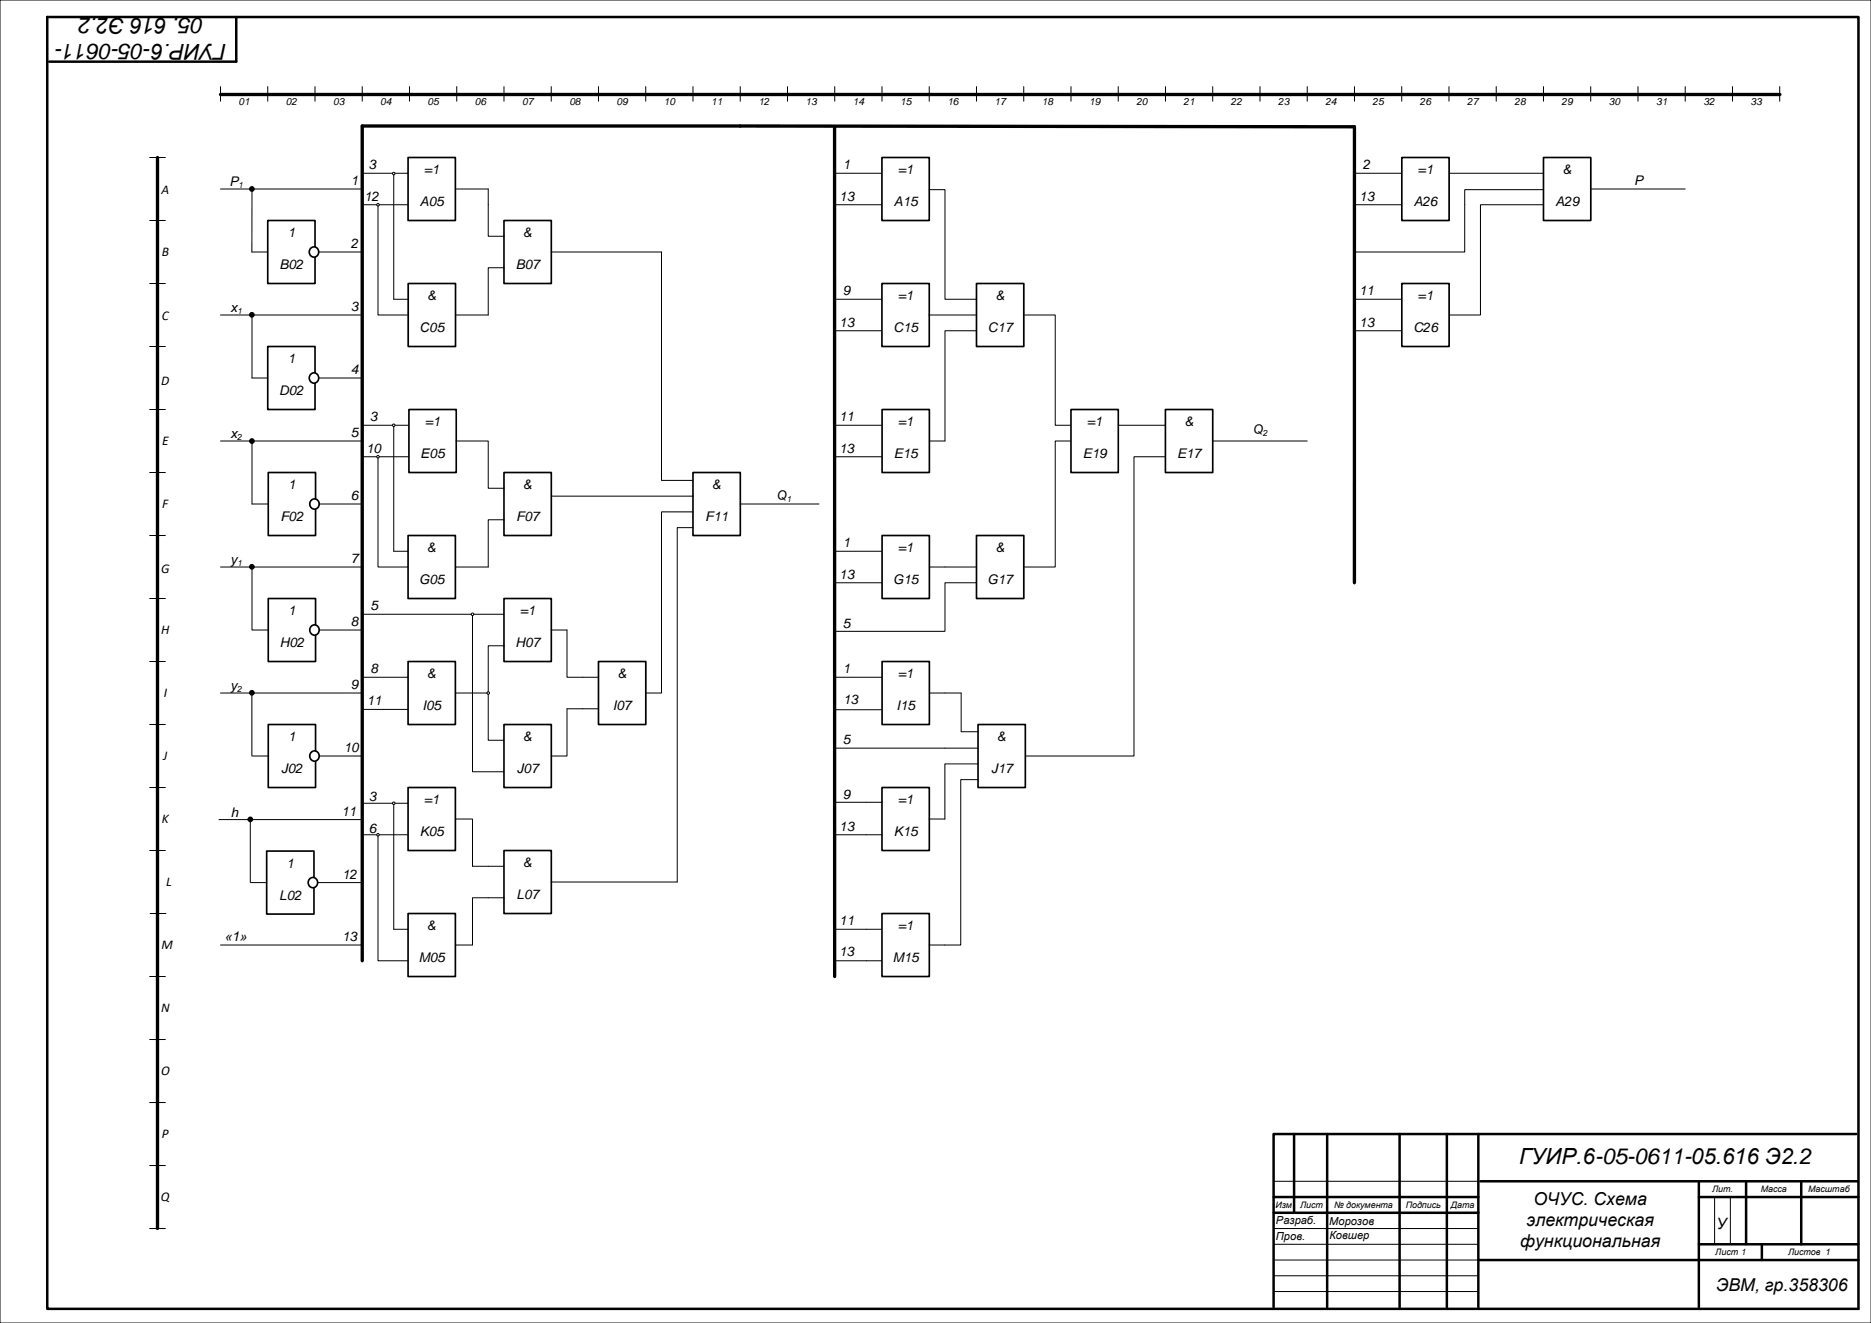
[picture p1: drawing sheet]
<svg xmlns="http://www.w3.org/2000/svg" width="594mm" height="420mm" viewBox="0 0 594 420" stroke-linecap="round" stroke-linejoin="round" font-family="sans-serif">
<g fill="none" stroke="#000" stroke-width=".32">
<path d="M0 0h594v420h-594zM70 27.5v4.6M85 27.5v4.6M100 27.5v4.6M115 27.5v4.6M130 27.5v4.6M145 27.5v4.6M160 27.5v4.6M175 27.5v4.6M190 27.5v4.6M205 27.5v4.6M220 27.5v4.6"/>
<path d="M235 27.5v4.6M250 27.5v4.6M265 27.5v4.6M280 27.5v4.6M295 27.5v4.6M310 27.5v4.6M325 27.5v4.6M340 27.5v4.6M355 27.5v4.6M370 27.5v4.6M385 27.5v4.6M400 27.5v4.6"/>
<path d="M415 27.5v4.6M430 27.5v4.6M445 27.5v4.6M460 27.5v4.6M475 27.5v4.6M490 27.5v4.6M505 27.5v4.6M520 27.5v4.6M535 27.5v4.6M550 27.5v4.6M47.5 50h5M47.5 70h5"/>
<path d="M70 60h45M47.5 90h5M70 100h45M47.5 110h5M47.5 130h5M70 140h45M47.5 150h5M47.5 170h5M47.5 190h5M70 180h45M47.5 210h5M70 220h45"/>
<path d="M47.5 230h5M47.5 250h5M47.5 270h5M47.7 290h5M47.5 310h5M47.5 330h5M47.5 350h5M47.5 370h5M404.3 375h65M47.5 390h5M404.3 390h65M404.3 395h65"/>
<path d="M404.3 400h65.2M544.3 380v15M549.3 380v15M404.3 405h65M404.3 410h65"/>
<circle cx="80" cy="60" r=".75"/>
</g>
<g fill="none" stroke="#000" stroke-width=".79">
<path d="M15 5.4h575v410.1h-575zM75 5.4v14.2h-59.4M410.8 360v24.8M421.3 360v55M444.3 360v55M459.3 360v55M469.3 360v55M589.3 360h-185v55M470 375h119.7M539.3 375v40M554.3 375v20M571.8 375v20"/>
<path d="M404.3 380h65M404.3 385h65M469.3 400h120.7M539.3 380h50.7M539.3 395h50.7M559.3 395v5"/>
</g>
<path d="M70 30h495.1M50 50v340M265 40.2v269.8M430 185v-144.8l-315-.2v265" fill="none" stroke="#000" stroke-width="1.1"/>
<circle cx="80" cy="60" r=".75" fill="#000"/>
<path d="M85.2 230h15v20h-15z" fill-rule="evenodd" fill="#fff"/>
<path d="M85.2 230h15v20h-15z" fill="none" stroke="#000" stroke-width=".53"/>
<circle cx="99.8" cy="240" r="1.57" fill="#fff"/>
<circle cx="99.8" cy="240" r="1.57" fill="none" stroke="#000" stroke-width=".53"/>
<path d="M101.3 240h13.7" fill="none" stroke="#000" stroke-width=".32"/>
<path d="M85.2 190h15v20h-15z" fill-rule="evenodd" fill="#fff"/>
<path d="M85.2 190h15v20h-15z" fill="none" stroke="#000" stroke-width=".53"/>
<circle cx="99.8" cy="200" r="1.58" fill="#fff"/>
<circle cx="99.8" cy="200" r="1.58" fill="none" stroke="#000" stroke-width=".53"/>
<path d="M101.3 200h13.7" fill="none" stroke="#000" stroke-width=".32"/>
<path d="M85.2 150h15v20h-15z" fill-rule="evenodd" fill="#fff"/>
<path d="M85.2 150h15v20h-15z" fill="none" stroke="#000" stroke-width=".53"/>
<circle cx="99.8" cy="160" r="1.57" fill="#fff"/>
<circle cx="99.8" cy="160" r="1.57" fill="none" stroke="#000" stroke-width=".53"/>
<path d="M101.3 160h13.7" fill="none" stroke="#000" stroke-width=".32"/>
<path d="M85 110h15v20h-15z" fill-rule="evenodd" fill="#fff"/>
<path d="M85 110h15v20h-15z" fill="none" stroke="#000" stroke-width=".53"/>
<circle cx="99.6" cy="120" r="1.57" fill="#fff"/>
<circle cx="99.6" cy="120" r="1.57" fill="none" stroke="#000" stroke-width=".53"/>
<path d="M101.2 120h13.6" fill="none" stroke="#000" stroke-width=".32"/>
<path d="M85 70h15v20h-15z" fill-rule="evenodd" fill="#fff"/>
<path d="M85 70h15v20h-15z" fill="none" stroke="#000" stroke-width=".53"/>
<circle cx="99.6" cy="80" r="1.57" fill="#fff"/>
<circle cx="99.6" cy="80" r="1.57" fill="none" stroke="#000" stroke-width=".53"/>
<g fill="none" stroke="#000" stroke-width=".32">
<path d="M565 27.5v4.6M115 55h15.1M101.2 80h13.6M115 65h15.2M115 135h15.1M115 145h15.2M80 219.9v20.1M80.2 240h5M115.2 255h15M115 265h15"/>
<circle cx="80" cy="99.9" r=".75"/>
<circle cx="80" cy="140" r=".75"/>
<circle cx="80" cy="179.9" r=".75"/>
<circle cx="80" cy="219.9" r=".75"/>
</g>
<g fill="#000">
<circle cx="80" cy="99.9" r=".75"/>
<circle cx="80" cy="140" r=".75"/>
<circle cx="80" cy="179.9" r=".75"/>
<circle cx="80" cy="219.9" r=".75"/>
</g>
<path d="M129.5 50h15.1v20h-15.1z" fill-rule="evenodd" fill="#fff"/>
<path d="M129.5 50h15.1v20h-15.1z" fill="none" stroke="#000" stroke-width=".53"/>
<path d="M129.6 90h15v20h-15z" fill-rule="evenodd" fill="#fff"/>
<path d="M129.6 90h15v20h-15z" fill="none" stroke="#000" stroke-width=".53"/>
<path d="M129.8 130h15v20h-15z" fill-rule="evenodd" fill="#fff"/>
<path d="M129.8 130h15v20h-15z" fill="none" stroke="#000" stroke-width=".53"/>
<path d="M129.5 170h15.1v20h-15.1z" fill-rule="evenodd" fill="#fff"/>
<path d="M129.5 170h15.1v20h-15.1z" fill="none" stroke="#000" stroke-width=".53"/>
<path d="M129.5 250h15.1v20h-15.1z" fill-rule="evenodd" fill="#fff"/>
<path d="M129.5 250h15.1v20h-15.1z" fill="none" stroke="#000" stroke-width=".53"/>
<path d="M129.5 290h15.1v20h-15.1z" fill-rule="evenodd" fill="#fff"/>
<path d="M129.5 290h15.1v20h-15.1z" fill="none" stroke="#000" stroke-width=".53"/>
<path d="M160 70h15v20h-15z" fill-rule="evenodd" fill="#fff"/>
<path d="M160 70h15v20h-15z" fill="none" stroke="#000" stroke-width=".53"/>
<path d="M125 55v40h4.6M80 60v20h5M120 65v35h9.6M144.6 60h10.4v15h5M80 100v20h5M160 85h-5v15h-10.4M80 140v20h5.2M80 180v20h5.2" fill="none" stroke="#000" stroke-width=".32"/>
<circle cx="125" cy="55.1" r=".4" fill="#fff"/>
<circle cx="125" cy="55.1" r=".4" fill="none" stroke="#000" stroke-width=".32"/>
<circle cx="120" cy="65" r=".4" fill="#fff"/>
<g fill="none" stroke="#000" stroke-width=".32">
<path d="M125 135v40h4.5M120 145v35h9.6"/>
<circle cx="120" cy="65" r=".4"/>
</g>
<circle cx="125" cy="135" r=".4" fill="#fff"/>
<circle cx="125" cy="135" r=".4" fill="none" stroke="#000" stroke-width=".32"/>
<circle cx="120" cy="145" r=".4" fill="#fff"/>
<circle cx="120" cy="145" r=".4" fill="none" stroke="#000" stroke-width=".32"/>
<path d="M160 150h15v20h-15z" fill-rule="evenodd" fill="#fff"/>
<path d="M160 150h15v20h-15z" fill="none" stroke="#000" stroke-width=".53"/>
<path d="M144.8 140h10.2v15h5M160 165h-5v15h-10.4M115 195h45" fill="none" stroke="#000" stroke-width=".32"/>
<path d="M160 190h15v20h-15z" fill-rule="evenodd" fill="#fff"/>
<path d="M160 190h15v20h-15z" fill="none" stroke="#000" stroke-width=".53"/>
<path d="M115 215h15M115 225.2h15" fill="none" stroke="#000" stroke-width=".32"/>
<path d="M129.5 210h15.1v20h-15.1z" fill-rule="evenodd" fill="#fff"/>
<path d="M129.5 210h15.1v20h-15.1z" fill="none" stroke="#000" stroke-width=".53"/>
<path d="M150 195v40M160 205h-5v15h-10.4" fill="none" stroke="#000" stroke-width=".32"/>
<circle cx="150" cy="195" r=".4" fill="#fff"/>
<g fill="none" stroke="#000" stroke-width=".32">
<path d="M155 220v15h5M150 235v10h10"/>
<circle cx="150" cy="195" r=".4"/>
</g>
<path d="M160 230h15v20h-15z" fill-rule="evenodd" fill="#fff"/>
<path d="M160 230h15v20h-15z" fill="none" stroke="#000" stroke-width=".53"/>
<path d="M175 200h5" fill="none" stroke="#000" stroke-width=".32"/>
<circle cx="155" cy="220" r=".4" fill="#fff"/>
<g fill="none" stroke="#000" stroke-width=".32">
<path d="M180 200v15h5M180 225h5"/>
<circle cx="155" cy="220" r=".4"/>
</g>
<path d="M190 210h15v20h-15z" fill-rule="evenodd" fill="#fff"/>
<path d="M190 210h15v20h-15z" fill="none" stroke="#000" stroke-width=".53"/>
<path d="M185 215h5M180 225v15h-5M185 225h5M125 255v40M120 265v40h9.6" fill="none" stroke="#000" stroke-width=".32"/>
<circle cx="125" cy="255" r=".4" fill="#fff"/>
<circle cx="125" cy="255" r=".4" fill="none" stroke="#000" stroke-width=".32"/>
<circle cx="120" cy="265" r=".4" fill="#fff"/>
<g fill="none" stroke="#000" stroke-width=".32">
<path d="M144.6 260h5.4v15h10M125 295h4.5M155 285h-5v15h-5.4"/>
<circle cx="120" cy="265" r=".4"/>
</g>
<path d="M160 270h15v20h-15z" fill-rule="evenodd" fill="#fff"/>
<path d="M160 270h15v20h-15z" fill="none" stroke="#000" stroke-width=".53"/>
<path d="M175 280h40" fill="none" stroke="#000" stroke-width=".32"/>
<path d="M220 150h15v20h-15z" fill-rule="evenodd" fill="#fff"/>
<path d="M220 150h15v20h-15z" fill="none" stroke="#000" stroke-width=".53"/>
<path d="M265 55h15M175 80h35v72.5h10M265 65h15M175 157.5h45M235 160h25M220 162.5h-10v57.5h-5M220 167.5h-5v112.5" fill="none" stroke="#000" stroke-width=".32"/>
<path d="M280 50h15v20h-15z" fill-rule="evenodd" fill="#fff"/>
<path d="M280 50h15v20h-15z" fill="none" stroke="#000" stroke-width=".53"/>
<path d="M265 95h15M265 105h15" fill="none" stroke="#000" stroke-width=".32"/>
<path d="M280 90h15v20h-15z" fill-rule="evenodd" fill="#fff"/>
<path d="M280 90h15v20h-15z" fill="none" stroke="#000" stroke-width=".53"/>
<path d="M265 135h15M265 145h15" fill="none" stroke="#000" stroke-width=".32"/>
<path d="M280 130h15v20h-15z" fill-rule="evenodd" fill="#fff"/>
<path d="M280 130h15v20h-15z" fill="none" stroke="#000" stroke-width=".53"/>
<path d="M295 60.2h5v34.8h10M295 100h15M310 105h-10v35h-5" fill="none" stroke="#000" stroke-width=".32"/>
<path d="M310 90h15v20h-15z" fill-rule="evenodd" fill="#fff"/>
<path d="M310 90h15v20h-15z" fill="none" stroke="#000" stroke-width=".53"/>
<path d="M265 175h15M265 185h15M70 300h45" fill="none" stroke="#000" stroke-width=".32"/>
<path d="M280 170h15v20h-15z" fill-rule="evenodd" fill="#fff"/>
<path d="M280 170h15v20h-15z" fill="none" stroke="#000" stroke-width=".53"/>
<path d="M295 180h15M310 185h-10v15.4h-35" fill="none" stroke="#000" stroke-width=".32"/>
<path d="M310 170h15v20h-15z" fill-rule="evenodd" fill="#fff"/>
<path d="M310 170h15v20h-15z" fill="none" stroke="#000" stroke-width=".53"/>
<path d="M325 100h10v35h5M340 140h-5v40h-10" fill="none" stroke="#000" stroke-width=".32"/>
<path d="M340 130h15v20h-15z" fill-rule="evenodd" fill="#fff"/>
<path d="M340 130h15v20h-15z" fill="none" stroke="#000" stroke-width=".53"/>
<path d="M265 215h15M265 225.3h15" fill="none" stroke="#000" stroke-width=".32"/>
<path d="M280 210h15v20h-15z" fill-rule="evenodd" fill="#fff"/>
<path d="M280 210h15v20h-15z" fill="none" stroke="#000" stroke-width=".53"/>
<path d="M295 220h5M265 237.5h35M265 254.7h10M265 265h10M265 295h10M265 305h10" fill="none" stroke="#000" stroke-width=".32"/>
<path d="M280 250h15v20h-15z" fill-rule="evenodd" fill="#fff"/>
<path d="M280 250h15v20h-15z" fill="none" stroke="#000" stroke-width=".53"/>
<path d="M275 254.7h5M275 265h5M295 260h5M275 295h5M275 305h5" fill="none" stroke="#000" stroke-width=".32"/>
<path d="M280 290h15v20h-15z" fill-rule="evenodd" fill="#fff"/>
<path d="M280 290h15v20h-15z" fill="none" stroke="#000" stroke-width=".53"/>
<path d="M300 220h5.1M295 300h5" fill="none" stroke="#000" stroke-width=".32"/>
<path d="M310.5 230h15v20h-15z" fill-rule="evenodd" fill="#fff"/>
<path d="M310.5 230h15v20h-15z" fill="none" stroke="#000" stroke-width=".53"/>
<path d="M305.1 220v12.3h5.4M300 237.5h10.5M310.5 242.5h-10.5v17.5M310.5 247.5h-5.5v52.5h-5" fill="none" stroke="#000" stroke-width=".32"/>
<path d="M370 130h15v20h-15z" fill-rule="evenodd" fill="#fff"/>
<path d="M370 130h15v20h-15z" fill="none" stroke="#000" stroke-width=".53"/>
<path d="M430 55h15M430 65h15M355 135h15M385 140h30M370 145h-10v95h-34.5" fill="none" stroke="#000" stroke-width=".32"/>
<path d="M445 50h15v20h-15z" fill-rule="evenodd" fill="#fff"/>
<path d="M445 50h15v20h-15z" fill="none" stroke="#000" stroke-width=".53"/>
<path d="M430 95h15M430 105h15" fill="none" stroke="#000" stroke-width=".32"/>
<path d="M445 90h15v20h-15z" fill-rule="evenodd" fill="#fff"/>
<path d="M445 90h15v20h-15z" fill="none" stroke="#000" stroke-width=".53"/>
<path d="M460 55h30M490 60.2h-25v19.8h-35M490 65h-20v35h-10" fill="none" stroke="#000" stroke-width=".32"/>
<path d="M490 50h15v20h-15z" fill-rule="evenodd" fill="#fff"/>
<path d="M490 50h15v20h-15z" fill="none" stroke="#000" stroke-width=".53"/>
<path d="M505 60h30M69.5 260.2h45" fill="none" stroke="#000" stroke-width=".32"/>
<path d="M84.7 270.2h15v20h-15z" fill-rule="evenodd" fill="#fff"/>
<path d="M84.7 270.2h15v20h-15z" fill="none" stroke="#000" stroke-width=".53"/>
<circle cx="99.3" cy="280.2" r="1.57" fill="#fff"/>
<circle cx="99.3" cy="280.2" r="1.57" fill="none" stroke="#000" stroke-width=".53"/>
<g fill="none" stroke="#000" stroke-width=".32">
<path d="M79.5 260.1v20.1M79.7 280.2h5M100.8 280.2h13.7M155 285h5"/>
<circle cx="79.5" cy="260.1" r=".75"/>
</g>
<circle cx="79.5" cy="260.1" r=".75" fill="#000"/>
<text font-size="7.1" x="482.3" y="369.7">ГУИР.6-05-0611-05.616 Э2.2</text>
<g font-size="7">
<text x="64.8" y="5.6" transform="rotate(-180 64.8 5.6)">05. 616 Э2.2</text>
<text x="71.9" y="14" transform="rotate(-180 71.9 14)">ГУИР.6-05-0611-</text>
</g>
<g font-size="5.6">
<text x="486.8" y="382.5">ОЧУС. Схема</text>
<text x="484.6" y="389.2">электрическая</text>
<text x="482.6" y="396">функциональная</text>
<text x="544.8" y="409.7">ЭВМ, гр.358306</text>
</g>
<text font-size="5" x="545" y="390.1">У</text>
<g font-size="4.2">
<text x="117" y="53.8">3</text>
<text x="267.6" y="53.8">1</text>
<text x="432.6" y="53.8">2</text>
<text x="72.8" y="59.1">P</text>
<text x="111.4" y="58.8">1</text>
<text x="134.7" y="55.2">=1</text>
<text x="285.1" y="55.2">=1</text>
<text x="450.2" y="55.2">=1</text>
<text x="496.1" y="55.2">&amp;</text>
<text x="518.8" y="58.8">P</text>
<text x="51.3" y="61.6">A</text>
<text x="115.6" y="63.8">12</text>
<text x="133.3" y="65.4">A05</text>
<text x="266.4" y="63.8">13</text>
<text x="283.7" y="65.4">A15</text>
<text x="431.5" y="63.8">13</text>
<text x="448.8" y="65.4">A26</text>
<text x="493.8" y="65.4">A29</text>
<text x="91.3" y="75.2">1</text>
<text x="166.1" y="75.2">&amp;</text>
<text x="51.4" y="81.3">B</text>
<text x="111.4" y="78.8">2</text>
<text x="88.7" y="85.4">B02</text>
<text x="163.8" y="85.4">B07</text>
<text x="135.7" y="95.2">&amp;</text>
<text x="267.6" y="93.8">9</text>
<text x="285.1" y="95.2">=1</text>
<text x="316.1" y="95.2">&amp;</text>
<text x="431.5" y="93.8">11</text>
<text x="450.2" y="95.2">=1</text>
<text x="51.4" y="101.6">C</text>
<text x="73.2" y="99">x</text>
<text x="111.4" y="98.8">3</text>
<text x="133.2" y="105.4">С05</text>
<text x="266.4" y="103.8">13</text>
<text x="283.6" y="105.4">C15</text>
<text x="313.6" y="105.4">C17</text>
<text x="431.5" y="103.8">13</text>
<text x="448.7" y="105.4">C26</text>
<text x="91.3" y="115.2">1</text>
<text x="111.4" y="118.8">4</text>
<text x="51.2" y="122.1">D</text>
<text x="88.6" y="125.4">D02</text>
<text x="117.4" y="133.8">3</text>
<text x="134.9" y="135.2">=1</text>
<text x="266.4" y="133.8">11</text>
<text x="285.2" y="135.2">=1</text>
<text x="345.1" y="135.2">=1</text>
<text x="376.1" y="135.2">&amp;</text>
<text x="397.6" y="137.8">Q</text>
<text x="51.5" y="141.3">E</text>
<text x="73.2" y="139.1">x</text>
<text x="111.4" y="138.8">5</text>
<text x="116.2" y="143.8">10</text>
<text x="266.4" y="143.8">13</text>
<text x="133.6" y="145.4">Е05</text>
<text x="283.8" y="145.4">E15</text>
<text x="343.8" y="145.4">E19</text>
<text x="373.8" y="145.4">E17</text>
<text x="91.5" y="155.2">1</text>
<text x="166.1" y="155.2">&amp;</text>
<text x="226.1" y="155.2">&amp;</text>
<text x="51.5" y="161.3">F</text>
<text x="111.4" y="158.8">6</text>
<text x="246.4" y="158.8">Q</text>
<text x="89" y="165.4">F02</text>
<text x="163.9" y="165.4">F07</text>
<text x="223.9" y="165.4">F11</text>
<text x="267.6" y="173.8">1</text>
<text x="73.2" y="179">y</text>
<text x="111.4" y="178.8">7</text>
<text x="135.7" y="175.2">&amp;</text>
<text x="285.2" y="175.2">=1</text>
<text x="316.1" y="175.2">&amp;</text>
<text x="51.2" y="181.9">G</text>
<text x="133.1" y="185.4">G05</text>
<text x="266.4" y="183.8">13</text>
<text x="283.6" y="185.4">G15</text>
<text x="313.5" y="185.4">G17</text>
<text x="91.5" y="195.2">1</text>
<text x="117.6" y="193.8">5</text>
<text x="165.1" y="195.2">=1</text>
<text x="51.2" y="201.3">H</text>
<text x="111.4" y="198.8">8</text>
<text x="267.6" y="199.2">5</text>
<text x="88.8" y="205.4">H02</text>
<text x="163.6" y="205.4">H07</text>
<text x="117.6" y="213.8">8</text>
<text x="135.7" y="215.2">&amp;</text>
<text x="196.1" y="215.2">&amp;</text>
<text x="267.6" y="213.8">1</text>
<text x="285.2" y="215.2">=1</text>
<text x="52" y="221.3">I</text>
<text x="73.2" y="219">y</text>
<text x="111.4" y="218.8">9</text>
<text x="116.4" y="223.8">11</text>
<text x="134.1" y="225.4">I05</text>
<text x="194.6" y="225.4">I07</text>
<text x="267.7" y="223.6">13</text>
<text x="284.6" y="225.4">I15</text>
<text x="91.5" y="235.2">1</text>
<text x="109.2" y="238.8">10</text>
<text x="166.1" y="235.2">&amp;</text>
<text x="267.6" y="236.3">5</text>
<text x="316.6" y="235.2">&amp;</text>
<text x="51.8" y="241.3">J</text>
<text x="89.3" y="245.4">J02</text>
<text x="164.1" y="245.4">J07</text>
<text x="314.6" y="245.4">J17</text>
<text x="117.1" y="254.3">3</text>
<text x="134.7" y="255.2">=1</text>
<text x="267.6" y="253.8">9</text>
<text x="285.1" y="255.2">=1</text>
<text x="51.4" y="261.3">K</text>
<text x="73.3" y="259.2">h</text>
<text x="108.4" y="259">11</text>
<text x="266.4" y="263.8">13</text>
<text x="117.1" y="264.3">6</text>
<text x="133.3" y="265.4">K05</text>
<text x="283.8" y="265.4">K15</text>
<text x="91" y="275.4">1</text>
<text x="166.1" y="275.3">&amp;</text>
<text x="52.7" y="281.3">L</text>
<text x="108.7" y="279">12</text>
<text x="88.6" y="285.6">L02</text>
<text x="164" y="285.4">L07</text>
<text x="266.4" y="293.8">11</text>
<text x="71.5" y="298.8">«1»</text>
<text x="108.7" y="298.8">13</text>
<text x="135.7" y="295.3">&amp;</text>
<text x="285.1" y="295.3">=1</text>
<text x="51.3" y="301.3">M</text>
<text x="133" y="305.4">M05</text>
<text x="266.4" y="303.6">13</text>
<text x="283.4" y="305.4">M15</text>
<text x="51.1" y="321.3">N</text>
<text x="51.1" y="341.3">O</text>
<text x="51.4" y="361.3">P</text>
<text x="51.1" y="381.3">Q</text>
</g>
<g font-size="3.5">
<text x="405.1" y="388.6">Разраб.</text>
<text x="422" y="389">Морозов</text>
<text x="405.1" y="393.6">Пров.</text>
<text x="422" y="393.2">Ковшер</text>
</g>
<g font-size="3.2">
<text x="75.7" y="33.5">01</text>
<text x="90.7" y="33.5">02</text>
<text x="105.7" y="33.5">03</text>
<text x="120.7" y="33.5">04</text>
<text x="135.7" y="33.5">05</text>
<text x="150.7" y="33.5">06</text>
<text x="165.7" y="33.5">07</text>
<text x="180.7" y="33.5">08</text>
<text x="195.7" y="33.5">09</text>
<text x="210.8" y="33.5">10</text>
<text x="225.8" y="33.5">11</text>
<text x="240.7" y="33.5">12</text>
<text x="255.8" y="33.5">13</text>
<text x="270.8" y="33.5">14</text>
<text x="285.8" y="33.5">15</text>
<text x="300.8" y="33.5">16</text>
<text x="315.8" y="33.5">17</text>
<text x="330.8" y="33.5">18</text>
<text x="345.8" y="33.5">19</text>
<text x="360.8" y="33.5">20</text>
<text x="375.8" y="33.5">21</text>
<text x="390.8" y="33.5">22</text>
<text x="405.8" y="33.5">23</text>
<text x="420.8" y="33.5">24</text>
<text x="435.8" y="33.5">25</text>
<text x="450.8" y="33.5">26</text>
<text x="465.8" y="33.5">27</text>
<text x="480.8" y="33.5">28</text>
<text x="495.8" y="33.5">29</text>
<text x="510.8" y="33.5">30</text>
<text x="525.8" y="33.5">31</text>
<text x="540.8" y="33.5">32</text>
<text x="555.8" y="33.5">33</text>
</g>
<g font-size="2.8">
<text x="75.6" y="59.7">1</text>
<text x="75.3" y="99.6">1</text>
<text x="75.3" y="139.7">2</text>
<text x="400.9" y="138.4">2</text>
<text x="249.6" y="159.4">1</text>
<text x="75.3" y="179.6">1</text>
<text x="75.3" y="219.6">2</text>
<text x="404.9" y="383.5">Изм</text>
<text x="412.7" y="383.4">Лист</text>
<text x="423.5" y="383.4">№ документа</text>
<text x="446.3" y="383.4">Подпись</text>
<text x="460.6" y="383.4">Дата</text>
<text x="543.6" y="378.4">Лит.</text>
<text x="559" y="378.4">Масса</text>
<text x="574" y="378.4">Масштаб</text>
<text x="544.6" y="398.4">Лист 1</text>
<text x="567.6" y="398.4">Листов 1</text>
</g>
</svg>
